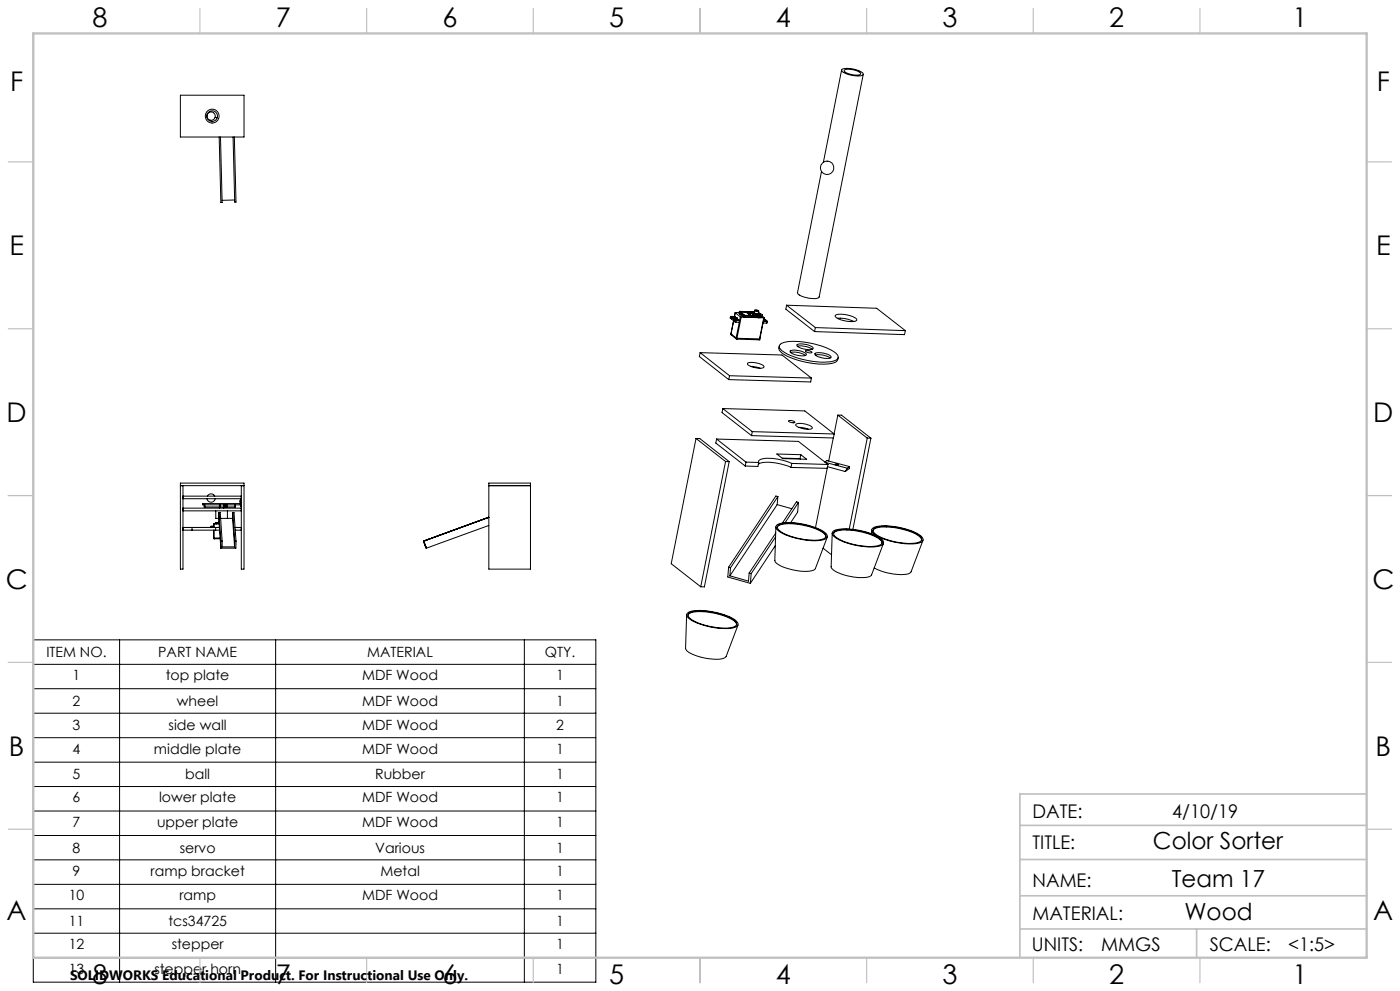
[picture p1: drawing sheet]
<svg xmlns="http://www.w3.org/2000/svg" width="420mm" height="297mm" viewBox="0 0 420 297" stroke-linecap="round" stroke-linejoin="round" font-family="sans-serif">
<g fill="none" stroke="#000" stroke-width=".3">
<path d="M54.1 28.5h19.1v12.6h-19.1zM63 36l-.1 .2M64.5 35.2l.7 .1M252.5 21l-5.5 27.6M252.6 20.8a7 7 0 0 1 6.4 1.3 1.21 1.21 0 0 1-1.6 .7l-2.8-.4a2.58 2.58 0 0 1-2.1-1.4zM253.3 21.1a5.1 5.1 0 0 1 4.9 .9v.1a4.4 4.4 0 0 1-4.1-.2l-.7-.4zM259 22.3l-13.3 66.7a4.1 4.1 0 0 1-3.9 .2 3.1 3.1 0 0 1-2.5-1.5l7.2-36.3M65.8 41.1l.5 19.6h.3l-.5-19.6M69.9 41.1l.5 19.5h.4l-.5-19.5M70.4 59.9l-3.8 .1M219.1 95.3v.1M219.1 95.4l.1 .1"/>
<path d="M219.2 94.9h1.1M219.2 94.9l-.1 .4M219.2 94.9l.1 .1M219.3 95l1.3 .1-1 .1M219.3 95l-.1 .5M219.5 95.4l-.3 .1M219.6 95.2l.2 .2M219.6 95.2l-.1 .5 .6 .5M219.8 95.4l.1 .1M219.9 95.5l.3 .2M219.9 95.5h1.3M220.1 96.1l-.8 3.9"/>
<path d="M220.1 96.2l-.8 3.9M220.2 95.7l1.2 .1-.9 .1M220.2 95.7l-.1 .5M220.3 94.9h.1M220.3 94.9l.6 .4M220.4 96.1l-.3 .1M220.5 95.9l.1 .1M220.5 95.9v.5M220.5 96.4l.2 .2M220.6 96l.2 .1M220.6 93.7l-.3 1.2M220.6 96l-.1 .4"/>
<path d="M220.6 93.7l1.5 1.3M220.7 96.6h1.1M220.8 96.1h1.1M220.8 96.1l-.1 .5M221.2 95.5l.7 .6M221.2 95.4v.1M221.2 95.4h-1.4M221.2 95.4l-1.3 .1M221.8 93.7h-1.2M221.8 93.8l.1 .2M221.8 96.6l-1 4.7M221.8 93.4v.4"/>
<path d="M221.8 93.4l1.4 1.1M221.9 96.1h.1M221.9 93.4h-.1M221.9 93.4l1.3 1.1M221.9 96.1l-.1 .5M221.9 93.3l-.1 .1M221.9 93.3v.1M221.9 93.3h.1M221.9 93.3l2 .1M222 93.8l.9 .5-.6-.2zM222.1 95h.3M222.1 95l-.2 1.1"/>
<path d="M222.2 93.5l1.6 .1M222.4 95l-1.3 6.4M222.4 95l5.2 .2M222.8 94.7l.3 .2M222.9 94.4l-.9-.6v.6l.8 .3M222.9 94.4l-.1 .3M222.9 94.3v.1M223.1 94.9l.3 .1M223.2 94.5l.3 .1M223.2 94.5h.1M223.2 94.5l-.1 .4M223.4 95l3.5 .1"/>
<path d="M223.5 94.6h.1M223.5 94.6l-.1 .4M223.5 94.6l2 .1M223.8 93.5l.6 .3M223.8 93.5l-1.7-.1 1.3 1.1h1.8l-.6-.4M223.8 93.6l1.3 .9M223.8 93.5v.1M223.9 93.4h.1M223.9 93.4l.6 .4M224 93.5h2M224.4 93.8h.1M224.4 93.8l.7 .2h-.5"/>
<path d="M224.4 93.8l.2 .2M224.6 94.1l.3 .1M224.6 94h.5l-.1 .2M224.6 94h.1M224.6 94v.1M224.9 94.2h.1M224.9 94.2l.6 .4M225.5 94.6v.1M225.5 94.8h1.4M225.5 94.7l1.4 .1M225.5 94.7v.1M225.6 93.7l.4 .4 1.1 .3 1-.1a.82 .82 0 0 1-1.3 .2 .95 .95 0 0 1-1.2-.8z"/>
<path d="M225.8 93.6l1 .6 1.2-.1a1.75 1.75 0 0 1-2.2-.3zM225.8 93.6l-.2 .1 .2 .3 1.6 .4M226.4 93.4l-.5 .2a1.15 1.15 0 0 0 1.5 .6M226.4 93l-.1 .7 .5 .3h.6l.2-.8M226.5 93l1.1 .2-.5 .1zM226.5 93l.8 .3M226.8 93l.5 .2zM226.9 95.1l.7 .1M226.9 94.8h.1M226.9 94.8v.3M227.5 93.7l.5 .3-.6 .2M227.6 93.2h.1"/>
<path d="M227.6 93.2l-.3 .1M227.6 95.2h1.5M227.8 93.8l.9 .7a1.51 1.51 0 0 1-1.8 .3M228 94l.1 .3-.7 .1M228.7 94.4v.1a1.51 1.51 0 0 1-1.8 .3M228.7 94.8l.5 .4M228.7 94.6l-.1 .4-1 .2M228.9 96.8h1.1M229 96.3h1.1M229.1 96.1l1.1 .2M229.1 95.9l.7 .1M229.1 95.2l-1.2 6.4"/>
<path d="M229.1 95.7l.4 .1M229.2 95.7l.3 .1M229.2 95.6l.2 .1M229.2 95.5l.2 .2M229.2 95.2h-.1M229.2 95.2l-1.2 6.4M229.4 95.7l.1 .1M229.5 95.8l.3 .2M229.8 96l-.1 .2M230.1 96.3l-.1 .5M230.2 96.3h-.1M230.2 96.3l-.2 .5"/>
<path d="M236 91.5l-.2 1.2 8.6 6.7M236 91.5l8.6 6.7M236 91.5l27 .9 8.6 6.7M244.6 98.2l-.2 1.2M244.6 98.2l27 .9M250.6 94.5a7.1 7.1 0 0 1 6.4 1.1v.2a2.41 2.41 0 0 1-2.7 .5l-.9-.2a2.95 2.95 0 0 1-2.8-1.6zM251.2 95.4l2.3 .1 2.7 .8M271.6 99.1l-.2 1.2-27-.9M210 105.7l-.2 1.2 8.8 6.9M210 105.7l8.9 6.9M210 105.7l24.6 .7 8.8 6.9M218.9 112.6l-.3 1.2"/>
<path d="M218.9 112.6l24.5 .7M219.3 100v.1M219.3 100l.1 .4M219.3 100.1l1.5 1.2M219.4 100.4h.1M219.4 100.4l1.5 1.2M220.8 101.3l.3 .1M220.8 101.3l.1 .3M220.9 101.6h.1M220.9 101.6l6.8 .2M221.1 101.4l6.8 .2M221.1 101.4l-.2 .2"/>
<path d="M224.3 108.9a5.3 5.3 0 0 1 4.9 1 3.3 3.3 0 0 1-3.4 .1 1.51 1.51 0 0 1-1.5-1.1zM225.2 109.8l2.8 .6M227.7 101.8h.1M227.9 101.6h.1M227.9 101.6l-.2 .2M228 101.6l-.3 .2M233.8 103.7a2 2 0 0 0 1.5 2.6 23.7 23.7 0 0 0 15 2.4l.9-.7 .3-.8M233.9 103.4a7.9 7.9 0 0 1 5.9-1 20.1 20.1 0 0 1 11.2 3.7 1.08 1.08 0 0 1 .4 1.2 1.08 1.08 0 0 1-1 .8 22.8 22.8 0 0 1-13.4-1.6 4.3 4.3 0 0 1-3.2-2.7zM237.1 105.2a5.2 5.2 0 0 1 4.8 1.1 4.6 4.6 0 0 1-4.5-.5l-.3-.3zM237.2 105.7h2.3l2.2 .8M239.1 103.3a5.2 5.2 0 0 1 4.9 1.1 3.7 3.7 0 0 1-3.6 0l-1.1-.6-.3-.3zM239.2 103.8l1.1-.2 1.6 .3 1.8 .8"/>
<path d="M241.7 105.2l.7-.1a.82 .82 0 0 1 1.1 .6l-.5 .1a1.06 1.06 0 0 1-1.3-.6zM243.4 113.3l-.2 1.2-24.6-.7M244.5 105.9a5.1 5.1 0 0 1 4.8 1.1 2.99 2.99 0 0 1-3.2 .1 1.57 1.57 0 0 1-1.6-1.2zM244.6 106.4h2.3l2.2 .9M208.8 131.4h1.1l8.9 7M208.8 131.4l8.9 6.9M208.8 131.4l-7.4 37.5 8.8 7M215 131.6l-.3 1.2 8.9 6.9M215 131.6l8.8 6.9M215 131.6l24.5 .7 8.9 6.9M216.9 122.4l-.3 1.2 8.9 7M216.9 122.4l8.8 7"/>
<path d="M216.9 122.4l24.5 .8 8.9 6.9M217.7 138.3l1.1 .1M217.7 138.3l-7.5 37.6M218.8 138.4l-7.5 37.5h-1.1M223.8 138.5l-.2 1.2M223.8 138.5l3.8 .1M225.7 129.4l-.2 1.2M225.7 129.4l24.6 .7M227.5 139.2a9.4 9.4 0 0 1 6.9-.1l2.9 1M227.6 138.6v-.2a1.86 1.86 0 0 1 2.1-1l3.7 .2 4.1 1.3M227.6 138.6l-.2 1.2-3.8-.1M233 136.1l7.2 .2 1.8 1.4-7.2-.3z"/>
<path d="M234.6 137.3l5.4 .1M236.5 126.1l.7-.1a1.11 1.11 0 0 1 1.2 .6h-1zM237.5 138.9l10.9 .3M237.5 138.9l-.2 1.2M238.9 127.1a5.4 5.4 0 0 1 4.8 1.1 1.32 1.32 0 0 1-1.8 .4l-.8-.1a2.35 2.35 0 0 1-2.3-1.3zM239.6 128.1l1.9 .2 1 .4M240 137.4l.2 .2M240.2 136.3l-.2 1.1M247.5 138.5l.6-.5 6.8 1.8M247.6 138.6l6.6 1.7M248.4 139.2l-.3 1.2-10.8-.3M250 131.3l-1.4 6.9"/>
<path d="M250.3 130.1l-.3 1.2-24.5-.7M250.5 139.1l1.1 .2-.7 .1zM251.4 124.4l-1.2 5.6M251.4 124.4l8.8 6.9M251.4 124.4h1l8.9 6.9M254.9 139.8l-.7 .5M254.9 139.8l-.1 .6-1.2 .9M260.2 131.3h1.1M260.2 131.3l-5.4 27.2M261.3 131.3l-5.4 27.3M54.1 145.6h19.1M54.9 145.6v25h-.8v-25.8h19.1v25.8h-.8v-25"/>
<path d="M54.9 148.7h17.5M54.9 149.5h17.5M54.9 158.1h2.7M54.9 158.9h2.7M54.9 152.3h17.5M54.9 153.1h17.5M57.6 158.1h7.1M57.6 158.9h7.1M57.6 158.1v.8M61.2 151.3v.6h.3M61.5 151.3v.6M62.1 149.5a1.25 1.25 0 0 0 1.2 1 1.25 1.25 0 0 0 1.3-1"/>
<path d="M62.2 148.7a1.26 1.26 0 0 1 2.2 0M63.2 157.8h.2M63.2 157.8v.3M63.4 157.8v.3M63.4 157.8h.7M64.1 158.9v2.4M64.1 157.7l-.9 .1M64.2 157l-.1 1.1M64.2 157v1.1M64.2 158.9v2.6M64.2 157h1.5M64.6 156.8h.3"/>
<path d="M64.6 156.8v.2M64.7 158.1v.8M64.7 158.1h1.1M64.7 158.9h1.2M64.7 153.1v2.3h1M64.9 156.8h-.3M64.9 156.7h.1M64.9 156.7v.3M65 156.7h.1M65 156.7v.3M65 156.7h.7M65.7 153.6h.4l.5 8.6"/>
<path d="M65.7 153.6l.6 8.6M65.7 153.6l.6 10.7M65.7 156.2v.4zM65.8 151.3v1M66 151.3v.6h-4.5M66 151.3l.1 .6M66.1 151.9h1.1M66.1 151.3v.6M66.2 155.4h3.6M67.1 151.9v.4M67.2 151.9h.4M67.2 151.3v.6"/>
<path d="M67.6 151.3v.6M67.6 151.9h.3M67.9 151.9h.2M67.9 151.3v.6M68.1 151.3v.6M68.1 151.9h2.4M68.2 153.1v2.3M69.8 155.4l.6 8.5M69.8 153.6h.4l.6 8.6M69.8 153.6l.6 8.6M69.8 153.6v1.8M70.5 151.3v.6"/>
<path d="M70.5 158.1h1.9M70.6 151.3l-.1 .6M70.6 158.9h1.8M72.1 150.5h.1M72.1 150.8h.1M72.1 150.3h.1M72.1 150.4h.1M72.1 151.2h.1M72.1 151.1h.1M72.2 151.4v.3h.2M72.2 150.2l-.1 1.1h-11.2v-.4h11.3M72.2 149.9v.2"/>
<path d="M72.2 149.5h.2M72.2 149.5v1.9M72.2 151.4h.2M146.6 145.6h12.5M146.6 144.8h12.5v25.8h-12.5zM146.6 155l-19.6 7.2M146.6 157.5l-18.7 6.8M232.7 159.8l-7.9 11.9M232.8 157.9l-.4 10.1a5.3 5.3 0 0 0 4.2 2.5l4.4 .7a4.1 4.1 0 0 0 3.6-.8l3.6-9.4M233 157.4a9 9 0 0 1 6.1-.6 15.6 15.6 0 0 1 8.9 3.4 .99 .99 0 0 1 0 1 .99 .99 0 0 1-.9 .5 20.3 20.3 0 0 1-13.7-2.7l-.6-.7zM233.2 151.2l-14.2 21.4M233.2 151.2l4.4 1.3"/>
<path d="M233.2 158a3.8 3.8 0 0 1 3.4-1.1 19 19 0 0 1 10.7 3l.5 1M233.4 148.8l-14.3 21.4M233.4 148.8l-.2 2.4M233.4 148.8l-.6-.1-14.2 21.3M233.4 157.5a10 10 0 0 1 7.3-.3l3.4 .9a5 5 0 0 1 3.7 2.6 3.3 3.3 0 0 1-3.4 1.2 19.4 19.4 0 0 1-10.7-3l-.5-.7zM239.5 150.6l-.6-.2-4.2 6.3M239.5 150.6l-4 6.1M239.5 150.6l-.2 2.9-2.1 3.1M249.7 159.8l-.4 10.1a3.7 3.7 0 0 0 3 2.1 14.4 14.4 0 0 0 8.7 .7l.4-.3 3.6-9.6M249.9 159.3a9.9 9.9 0 0 1 6.8-.5l4.3 1a6.4 6.4 0 0 1 4.1 2.7 1.69 1.69 0 0 1-2 1.3 20.1 20.1 0 0 1-13.1-3.1l-.3-.8zM250.1 159.9a3.6 3.6 0 0 1 3.3-1.1 19.4 19.4 0 0 1 10.7 3.1l.5 .9M250.3 159.5a8.7 8.7 0 0 1 6.5-.6l4.1 1a5.8 5.8 0 0 1 3.8 2.5 1.5 1.5 0 0 1-1.8 1.3 18.4 18.4 0 0 1-12.6-3.2l-.2-.4z"/>
<path d="M253.6 141.3l-5.4-1.4-3.5 18.2M254.2 140.3l-.6 1M261.5 158.9v1.1M261.7 158.4a9.9 9.9 0 0 1 6.9-.5l4.2 1a6.4 6.4 0 0 1 4.1 2.7 1.67 1.67 0 0 1-1.9 1.3 20.4 20.4 0 0 1-13.1-3.2l-.4-.7zM261.9 159a3.5 3.5 0 0 1 3.4-1.1 19 19 0 0 1 10.7 3l.5 1M262.1 158.5a8.7 8.7 0 0 1 6.6-.5l4.1 1a5.8 5.8 0 0 1 3.7 2.5 1.5 1.5 0 0 1-1.8 1.2 18.4 18.4 0 0 1-12.5-3.1l-.3-.5zM64.1 161.3h1.9M64.1 161.3l.1 .2M64.2 161.5h.1M64.2 161.5h1.8M66.3 162.2h.3M66.3 162.2v2.1"/>
<path d="M66.6 162.2v1.7h3.8M70.4 162.2h.4M70.4 162.2v1.7M70.8 162.2v2.1h-4.5M127 162.2h.1M127 162.2l.9 2.1M127.1 162.2h.1M127.1 162.2l.8 2.1M127.7 163.9h.1M218.6 170l.5 .2M218.6 170l-.3 2.9 6.8 1.9M219.1 170.2l-.1 2.4"/>
<path d="M224.8 171.7l.6 .2M224.8 171.7l-.3 2.5-5.5-1.6M225.4 171.9l-.3 2.9M232.6 163.5l-7.5 11.3M232.7 160.9l-7.3 11M246.9 164.3l2.5 2M276.9 161.9l-3.6 9.4a2.54 2.54 0 0 1-2.4 .9l-3-.2-2-.4-3.6-1.4M10 191.8h168.8v102.6h-168.8zM10 199.1h168.8M35.9 191.8v102.6M82.7 191.8v102.6M157.3 191.8v102.6"/>
<path d="M206 184.3l-.3 10a3.9 3.9 0 0 0 2.9 2.1 14.4 14.4 0 0 0 8.7 .8l.5-.5 3.6-9.4M206.2 183.8a9.5 9.5 0 0 1 6.8-.6l3.6 .8a7.1 7.1 0 0 1 4.8 3 1.74 1.74 0 0 1-1.9 1.3 21.1 21.1 0 0 1-12.8-3l-.7-.9zM206.4 184.3a3.5 3.5 0 0 1 3.4-1 19 19 0 0 1 10.7 3l.5 .9M206.6 183.9a8.3 8.3 0 0 1 5.9-.6l3.5 .7a7.3 7.3 0 0 1 5 2.8 1.55 1.55 0 0 1-1.8 1.3 19.6 19.6 0 0 1-12.3-2.9l-.5-.7zM10 206.4h168.8M10 213.7h168.8M10 221.1h168.8M10 228.4h168.8M10 235.7h168.8M10 243.1h168.8M10 250.4h168.8M10 257.7h168.8"/>
<path d="M10 265h168.8M10 272.4h168.8M10 279.7h168.8M10 287h168.8"/>
<circle cx="63.3" cy="34.8" r="1.25"/>
<circle cx="63.6" cy="34.8" r="2.06"/>
<circle cx="63.7" cy="34.8" r="1.59"/>
<circle cx="248.1" cy="50.3" r="2"/>
</g>
<g fill="none" stroke="#c0c0c0" stroke-width=".35">
<path d="M60 2.5v7.5M110 2.5v7.5M160 2.5v7.5M210 2.5v7.5M260 2.5v7.5M310 2.5v7.5M360 2.5v7.5M2.5 48.5h7.5M410 48.5h7.5M2.5 98.5h7.5M410 98.5h7.5M2.5 148.5h7.5"/>
<path d="M410 148.5h7.5M2.5 198.5h7.5M410 198.5h7.5M2.5 248.5h7.5M410 248.5h7.5M60 287v7.5M110 287v7.5M160 287v7.5M210 287v7.5M260 287v7.5M310 287v7.5M360 287v7.5"/>
</g>
<path d="M410 237.9h-104v49.1M306 257.6h104M306 247.4h104M306 278.4h104M306 268.5h104.1M359 278.4v8.6" fill="none" stroke="#c0c0c0" stroke-width=".5"/>
<path d="M10 10h400v277h-400z" fill="none" stroke="#c0c0c0" stroke-width=".7"/>
<g font-size="8.1">
<text x="27.8" y="8">8</text>
<text x="82.8" y="8">7</text>
<text x="132.8" y="8">6</text>
<text x="182.8" y="8">5</text>
<text x="232.8" y="8">4</text>
<text x="282.8" y="8">3</text>
<text x="332.8" y="8">2</text>
<text x="387.8" y="8">1</text>
<text x="3" y="27.2">F</text>
<text x="413" y="27.2">F</text>
<text x="2.8" y="76.5">E</text>
<text x="412.8" y="76.5">E</text>
<text x="2" y="126.5">D</text>
<text x="412" y="126.5">D</text>
<text x="1.7" y="176.5">C</text>
<text x="411.7" y="176.5">C</text>
<text x="2.7" y="226.5">B</text>
<text x="412.7" y="226.5">B</text>
<text x="2" y="275.7">A</text>
<text x="412" y="275.7">A</text>
<text x="27.8" y="295">8</text>
<text x="82.8" y="295">7</text>
<text x="132.8" y="295">6</text>
<text x="182.8" y="295">5</text>
<text x="232.8" y="295">4</text>
<text x="282.8" y="295">3</text>
<text x="332.8" y="295">2</text>
<text x="387.8" y="295">1</text>
</g>
<g font-size="7.1">
<text x="345.9" y="254.6">Color Sorter</text>
<text x="351.6" y="265.9">Team 17</text>
<text x="355.3" y="275.7">Wood</text>
</g>
<g font-size="5.6">
<text x="309.8" y="245.1">DATE:</text>
<text x="351.6" y="245.1">4/10/19</text>
<text x="309.8" y="254.6">TITLE:</text>
<text x="309.8" y="265.9">NAME:</text>
<text x="309.8" y="275.7">MATERIAL:</text>
<text x="309.6" y="284.9">UNITS:</text>
<text x="330.4" y="284.9">MMGS</text>
<text x="362.9" y="284.9">SCALE:</text>
<text x="386.5" y="284.9">&lt;1:5&gt;</text>
</g>
<g font-size="4.2">
<text x="13.9" y="196.9">ITEM NO.</text>
<text x="47.5" y="196.9">PART NAME</text>
<text x="110.2" y="196.9">MATERIAL</text>
<text x="163.5" y="196.9">QTY.</text>
<text x="21.8" y="203.9">1</text>
<text x="49.8" y="203.9">top plate</text>
<text x="108.6" y="203.9">MDF Wood</text>
<text x="166.9" y="203.9">1</text>
<text x="21.8" y="211.6">2</text>
<text x="53.1" y="211.6">wheel</text>
<text x="108.6" y="211.6">MDF Wood</text>
<text x="166.9" y="211.6">1</text>
<text x="21.8" y="218.9">3</text>
<text x="50.6" y="218.9">side wall</text>
<text x="108.6" y="218.9">MDF Wood</text>
<text x="166.9" y="218.9">2</text>
<text x="21.8" y="225.9">4</text>
<text x="46.2" y="225.9">middle plate</text>
<text x="108.6" y="225.9">MDF Wood</text>
<text x="166.9" y="225.9">1</text>
<text x="21.8" y="233.6">5</text>
<text x="55.6" y="233.6">ball</text>
<text x="112.6" y="233.6">Rubber</text>
<text x="166.9" y="233.6">1</text>
<text x="21.8" y="240.5">6</text>
<text x="47.7" y="240.5">lower plate</text>
<text x="108.6" y="240.5">MDF Wood</text>
<text x="166.9" y="240.5">1</text>
<text x="21.8" y="247.8">7</text>
<text x="47.1" y="247.8">upper plate</text>
<text x="108.6" y="247.8">MDF Wood</text>
<text x="166.9" y="247.8">1</text>
<text x="21.8" y="255.5">8</text>
<text x="53.9" y="255.5">servo</text>
<text x="112.5" y="255.5">Various</text>
<text x="166.9" y="255.5">1</text>
<text x="21.8" y="262.5">9</text>
<text x="45.2" y="262.5">ramp bracket</text>
<text x="114.1" y="262.5">Metal</text>
<text x="166.9" y="262.5">1</text>
<text x="20.6" y="269.8">10</text>
<text x="53.8" y="269.8">ramp</text>
<text x="108.7" y="269.8">MDF Wood</text>
<text x="166.9" y="269.8">1</text>
<text x="20.6" y="277.5">11</text>
<text x="50.5" y="277.5">tcs34725</text>
<text x="166.9" y="277.5">1</text>
<text x="20.6" y="284.5">12</text>
<text x="51.5" y="284.5">stepper</text>
<text x="166.9" y="284.5">1</text>
<text x="20.6" y="291.8">13</text>
<text x="46.3" y="291.8">stepper horn</text>
<text x="166.9" y="291.8">1</text>
</g>
<text font-size="4.1" x="21" y="293.7">SOLIDWORKS Educational Product. For Instructional Use Only.</text>
</svg>
